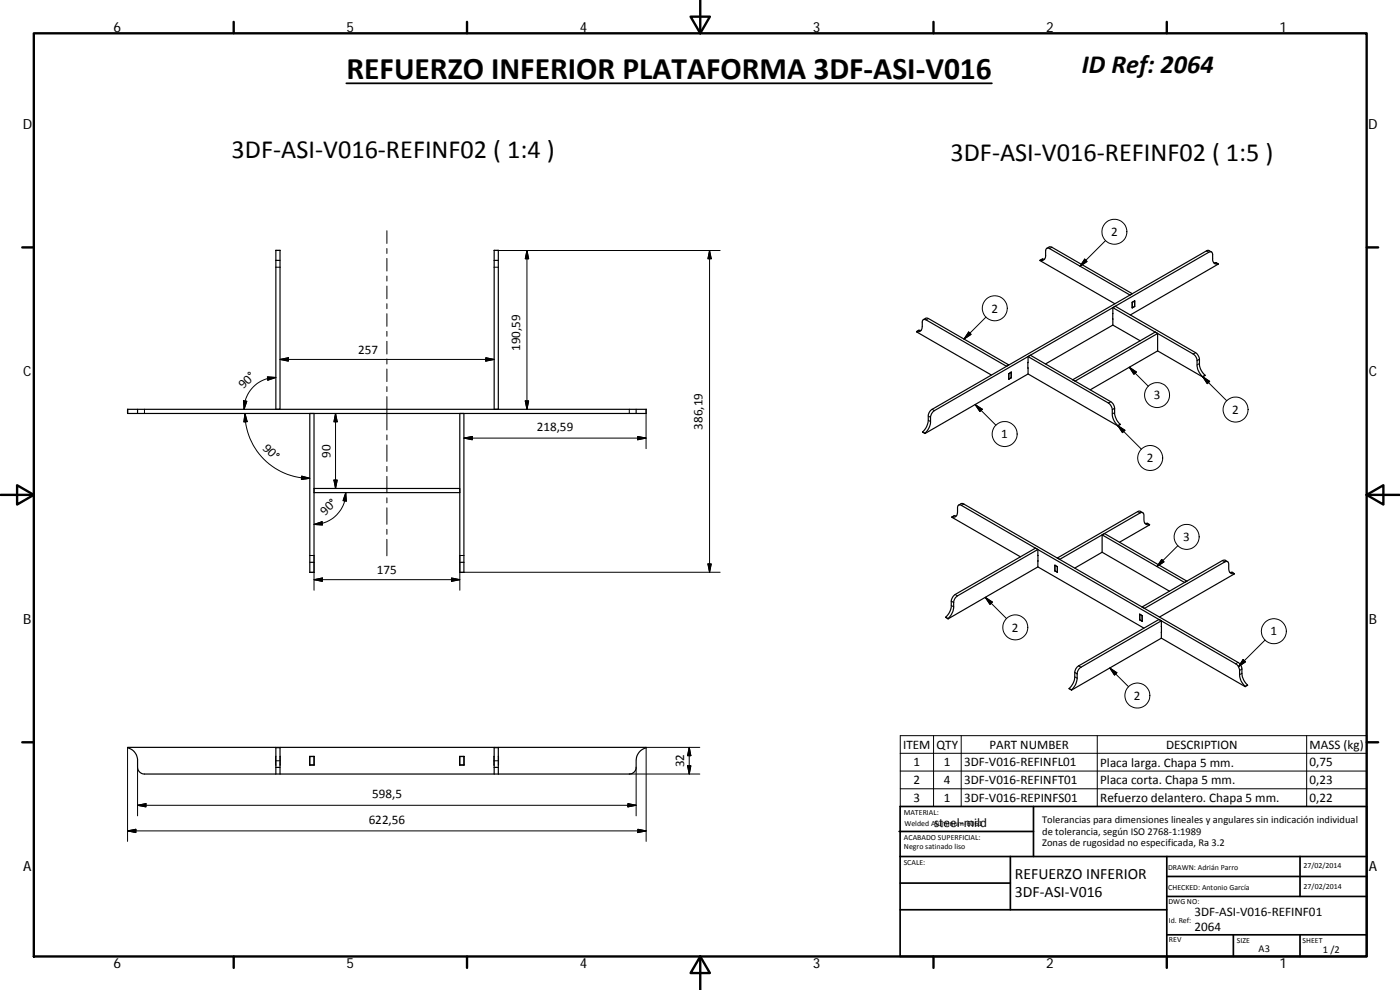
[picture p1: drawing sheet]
<svg xmlns="http://www.w3.org/2000/svg" width="420mm" height="297mm" viewBox="0 0 420 297" stroke-linecap="round" stroke-linejoin="round" font-family="sans-serif">
<g fill="none" stroke="#000" stroke-width=".36">
<path d="M82.8 75.1h1.2v47.7h-1.2zM82.8 78.1h1.2M148.3 75.1h1.3v47.7h-1.3zM148.3 78.1h1.3M312.1 78.1l22.5 13M313.5 77.7h-.6l-.8 .4M314.2 74.5l.8-.4 .7 .1 24.1 13.9-.7 .4-24.1-13.9a.72 .72 0 0 0-.8-.1 .72 .72 0 0 0-.4 .7v1.4a1.31 1.31 0 0 1-1.7 1.5M363.6 75.6l-.9-.5-.7 .2-82.3 47.5a2.46 2.46 0 0 0-1.1 2v1.3a5.4 5.4 0 0 1-1.7 3.6l.7 .4M364.3 78.8h.6l.7 .4M365.6 79.2l-26.4 15.3M365.6 79.2a1.31 1.31 0 0 1-1.7-1.6v-1.3a.7 .7 0 0 0-.3-.7 .7 .7 0 0 0-.8 .1l-82.4 47.5-.5 .5-.6 1v1.8a5.4 5.4 0 0 1-1.7 3.6M276.4 99.1h-.6l-.7 .4"/>
<path d="M277.1 95.9l.8-.5 .7 .2 24.2 13.9-.7 .4-24.2-13.9a.71 .71 0 0 0-.8-.1 .71 .71 0 0 0-.3 .7v1.3a1.36 1.36 0 0 1-1.7 1.6l22.4 13M334 95.7h.1M334 94.1v1.7M334 92.3l.7-.4 24.1 13.9 .7 .8 .5 1.2M334 92.3l24.3 14 .9 1.4 .1 1.8a5.3 5.3 0 0 0 1.7 3.6h-.1M334 97.5l-20.2 11.7M334 95.7v1.8M334 92.3v1.8M334 97.5l8.2 4.8M334 94v.1M339.8 90.7l.7-.4v1.7l-.7 .4zM339.8 90.7h.1"/>
<path d="M339.8 92.4h.1M339.8 90.7v1.7M340.5 90.3h.1M340.5 91.9v.1M340.5 90.3v1.6M340.5 91.9l-.7 .5M340.5 90.3l-.7 .4M302.7 112.1l.8-.4v1.6l-.8 .5zM302.7 112.1h.1M302.7 113.7l.1 .1M302.8 112.1v1.7M303.4 111.7h.1"/>
<path d="M303.5 113.3h.1M303.5 111.7v1.6M303.5 113.3l-.7 .5M303.5 111.7l-.7 .4M308.5 108.8v1.7M308.5 110.4h.1M308.5 107l.7-.4 24.1 13.9a2.42 2.42 0 0 1 1.2 2M308.5 107l24.3 14.1 .9 1.3 .1 1.8a5.4 5.4 0 0 0 1.7 3.6M308.5 112.2l-30.9 17.9M308.5 110.4v1.8M308.5 107v1.8M308.5 108.8h.1"/>
<path d="M308.5 112.2l27 15.6M321.9 113.9l24.8-14.3 .7 .5-24.7 14.2zM347.4 105.3l13.5 7.8M347.4 100.1v5.2M347.4 105.3l-20.2 11.7M360 107.8v1.3a4.9 4.9 0 0 0 1.7 3.5l-.8 .5M360 107.8l-.7 .4M41.3 124.1h149.6M41.3 124.1h-3v-1.3h155.6v1.3h-3M41.3 122.8v1.3M190.9 122.8v1.3M334.5 122.5v1.3a5.3 5.3 0 0 0 1.7 3.6l-.7 .4"/>
<path d="M334.5 122.5l-.7 .4M94.2 146.6h43.8v1.2h-43.8M285.7 155.1l20.5 12M285.7 155.1a1.33 1.33 0 0 0 1.7-1.5v-1.3a.71 .71 0 0 1 .3-.8 .71 .71 0 0 1 .8 .1l82.5 47.7 .6 .6 .4 1v1.5a5.5 5.5 0 0 0 1.7 3.6M287 154.8l-.6-.1-.7 .4M287.7 151.6l.9-.5 .7 .1 82.2 47.6a2.37 2.37 0 0 1 1.2 1.9v1.3a5.4 5.4 0 0 0 1.7 3.6l-.7 .4M343 153.8l-.9-.4-.7 .1-24.1 13.9 .7 .4 24.1-13.9a.72 .72 0 0 1 .8-.1 .72 .72 0 0 1 .4 .8v1.3a1.31 1.31 0 0 0 1.7 1.5M343.6 157.1l.7-.1 .7 .4M345 157.4l-9 5.3M93 171.7h.1M93 171.7h1.2M93 168.7h1.2"/>
<path d="M94.2 168.7v-44.6h-1.2v47.6M94.2 171.7h.1M94.2 168.7v3M138 171.7h.1M138 171.7h1.2M138 168.7h1.2M139.2 168.7v-44.6h-1.2v47.6M139.2 171.7h.1M139.2 168.7v3M311.5 164.9l-.7-.4-24.2 13.9-.7 .7-.3 .8-.1 1.8a5.3 5.3 0 0 1-1.7 3.6l.7 .4M311.5 164.9v3.4M311.5 164.9l-24.1 13.9-.8 .7-.4 1.3"/>
<path d="M311.5 170.1l31.8 18.4M311.5 170.1l-27 15.5a5.2 5.2 0 0 0 1.7-3.5v-1.3M311.5 168.3v1.8M316.6 169.6l.7 .5M316.6 169.6v1.7M316.6 171.3h.1M316.6 169.6h.1M317.3 170.1v1.6l-.7-.4M317.3 170v1.7l-.7-.4M317.3 171.6v.1M317.3 170v.1M317.3 170l-.7-.4v1.7"/>
<path d="M330.8 165.7l-8.3 4.8M330.8 160.5l.7-.4 24.7 14.3-.7 .4zM330.8 165.7l20.2 11.7M330.8 160.5v5.2M368.4 168.5l-.8-.4-.7 .1-24.1 13.9 .7 .4 24.1-13.9a.71 .71 0 0 1 .8-.1 .71 .71 0 0 1 .4 .7v1.4a1.3 1.3 0 0 0 1.6 1.5M369.7 171.7h.1M369.7 171.7h-.6M369.7 171.7l.7 .4M370.4 172.1l-22.4 13M285.5 180.4l.7 .4M342 186h.1M342.1 184.3l.7 .4"/>
<path d="M342.1 184.3h.1M342.8 184.7h.1M342.8 184.7v1.7l-.7-.4M342.8 184.7v1.7l-.8-.4M342.8 184.7l-.8-.4v1.7M342.8 186.4h.1M348.5 186.3l-.7-.4-24.3 14a2.46 2.46 0 0 0-1 1.9v1.3a5.5 5.5 0 0 1-1.6 3.6l.7 .4M348.5 186.3v3.4M348.5 191.5l-26.9 15.6M348.5 191.5l25.2 14.5M348.5 186.3l-24.3 14-.7 .9-.2 1M348.6 189.7l-.1 1.8"/>
<path d="M322.5 201.8l.8 .4M323.3 202.2v1.3a5.4 5.4 0 0 1-1.7 3.6M82.7 229.6h.1M82.7 226.9l.1 3.4M82.7 226.9h.1M82.8 224.2l-44.5 .1a4 4 0 0 1 3 4v1.9a2.06 2.06 0 0 0 2.1 2h145.5a2.02 2.02 0 0 0 2-2v-1.9a4.2 4.2 0 0 1 3-4l-44.3-.1M82.8 228.3v-4.1h1.2v8M82.8 230.3v1.9M82.8 230.3h1.2M84 224.2h64.3M84 226.9v2.7M92.9 226.9h1.4v2.7h-1.4z"/>
<path d="M94.2 229.5h-1.2v-2.5h1.2v2.6M137.9 226.9h1.4l-.1 2.7h-1.3zM138 226.9v.1M138 229.5v.1M138 229.5h1.2M139.2 227h-1.2v2.5M148.3 230.3v-6.1h1.3v8M148.3 230.3v1.9M148.3 230.3h1.3M148.3 226.9v2.7M149.6 226.9v2.7"/>
</g>
<g fill="none" stroke="#000" stroke-width=".3">
<path d="M82.8 75.2h1.2M116.1 69.2v3.8M116.1 74.5v1.6M116.1 77.5v3.8M148.3 75.2h67.8M158.1 75.2v47.6M158.1 75.2l.6 2.4h-1.1zM212.9 75.2v96.5M212.9 75.2l.6 2.4h-1zM312.9 77.7l-.8 .4M315.7 74.2l-.7 .4M325.5 77.7l.7 .8-2.1 1.4z"/>
<path d="M331.8 72.2l-7.7 7.7M362 75.3l.8 .4M364.9 78.8l.7 .4M82.8 80.2h1.2M116.1 82.8v1.5M116.1 85.8v3.8M116.1 91.1v1.5M116.1 94.1v3.8M116.1 99.4v1.5M148.3 80.2h1.3M275.8 99.1l-.7 .4M278.6 95.6l-.7 .4"/>
<path d="M290.7 99.6l.7 .7-2.1 1.4zM295.9 95.1l-6.6 6.6M80.3 113.1l2.5 .2-2.4 .8zM82.8 113.3a9.7 9.7 0 0 0-5.7 1.8 9.8 9.8 0 0 0-3.5 5.2l-.4 2.5M84 107.8l2.5-.5v1.1zM84 107.8h64.3M116.1 102.4v3.8M116.1 107.7v1.5M116.1 110.7v3.8M116.1 116v1.5M116.1 119v10M145.8 107.3l2.5 .5-2.5 .6z"/>
<path d="M338.9 110.2l2.1 1.4-.7 .7zM338.9 110.2l5.7 5.7M358.8 105.8l-.7 .4M360 109.1l-.7 .4M360.9 113l2.1 1.4-.7 .7zM361.6 112.6l-.7 .4 7.3 7.2M38.3 122.8v1.3M43.4 122.8v1.3M73.1 120.3l1 .1-.9 2.4zM73.5 124.1a19.4 19.4 0 0 0 19.5 19.4M73.5 124.1l.7 2.4-1 .1zM100.7 124.1v22.5"/>
<path d="M100.7 124.1l.5 2.5h-1zM116.1 130.5v1.5M116.1 133.5v4.9M116.1 140v1.5M139.2 131.4l2.5-.4v1zM139.2 131.4h54.7M157.6 120.3h1.1l-.6 2.5zM188.9 122.8v1.3M191.4 131l2.5 .4-2.5 .6zM193.9 122.8v11.8M276.9 129.6l.7 .4M278.6 126.1l.7 .4"/>
<path d="M278.6 124.8l.7 .4M279.7 122.8l.7 .4M292.7 121.4l6.2 6.2M292.7 121.4l2.1 1.4-.7 .7zM333.3 120.5l-.7 .4M334.5 123.8l-.7 .4M335.5 127.7l2.1 1.4-.7 .7zM336.2 127.3l-.7 .4 7.1 7.1M90.5 142.9l2.5 .6-2.5 .4zM94.2 157.4l2.5-.9 .1 1zM100.2 144h1l-.5 2.6zM103.8 147.8l.1 2.5-.9-.1z"/>
<path d="M103.8 147.8a9.1 9.1 0 0 1-1.9 5.7 9.1 9.1 0 0 1-5.2 3.5l-2.5 .4M116.1 142.9v5M116.1 149.4v1.5M116.1 152.4v4.9M116.1 158.8v1.5M286.4 154.7l-.7 .4M289.3 151.2l-.8 .4M341.4 153.5l.7 .4M344.3 157l.7 .4M93 166.7h1.2v10.4M93 171.7h1.2M94.2 173.9l2.5-.5v1z"/>
<path d="M94.2 173.9h43.8M116.1 161.8v5M135.5 173.4l2.5 .5-2.5 .5zM138 171.7h78.1M139.2 166.7h-1.2v10.4M212.5 169.2h1l-.6 2.5zM286.6 178.4l.8 .4M295.7 179.2l6.4 6.4M295.7 179.2l2.1 1.4-.7 .8zM348.6 167.9l.7 .7-2.1 1.4zM353.5 163.7l-6.3 6.3M366.9 168.2l.7 .4"/>
<path d="M369.7 171.7l.7 .4M283.8 185.2l.7 .4M285.5 181.7l.7 .4M323.7 199.8l.7 .4M371.5 198.8l-.7 .4M373.1 197.9l.7 .7-2.1 1.4zM379.7 192l-8 8M320.9 206.6l.7 .4M322.5 203.1l.8 .4M333.1 200.4l5.6 5.7M333.1 200.4l2.1 1.4-.7 .8zM372.7 202l-.7 .4"/>
<path d="M372.7 200.7l-.7 .5M374.4 205.5l-.7 .4M38.3 224.3v28.2M41.3 230.2v14.6M82.8 224.4h1.2M82.8 228.3h1.2M148.3 224.4h1.3M148.3 228.3h1.3M188.9 232.2h21.1M190.9 230.2v14.6M193.9 224.2h16.1M193.9 224.3v28.2"/>
<path d="M206.3 229.8h1l-.4 2.4zM206.9 224.2v8M206.9 224.2l.4 2.5h-1zM270.2 220.7h140v21.3h-140zM270.2 226h140M270.2 231.4h140M270.2 236.7h140M280.2 220.7v21.3M288.5 220.7v21.3M329.3 220.7v21.3M392.1 220.7v21.3M38.3 249.3l2.5-.5v1z"/>
<path d="M38.3 249.3h155.6M41.3 241.6l2.5-.5v1zM41.3 241.6h149.6M188.4 241.1l2.5 .5-2.5 .5zM191.4 248.8l2.5 .5-2.5 .5z"/>
<circle cx="334.4" cy="69.5" r="3.8"/>
<circle cx="298.6" cy="92.5" r="3.8"/>
<circle cx="347.3" cy="118.6" r="3.7"/>
<circle cx="301.5" cy="130.2" r="3.7"/>
<circle cx="345.2" cy="137.4" r="3.8"/>
<circle cx="370.8" cy="122.9" r="3.7"/>
<circle cx="356.1" cy="161.1" r="3.8"/>
<circle cx="304.7" cy="188.2" r="3.7"/>
<circle cx="382.3" cy="189.4" r="3.8"/>
<circle cx="341.3" cy="208.7" r="3.8"/>
</g>
<g fill="#000">
<circle cx="312.9" cy="77.7" r=".18"/>
<circle cx="364.9" cy="78.8" r=".18"/>
<circle cx="275.8" cy="99.1" r=".18"/>
</g>
<g fill="none" stroke="#000" stroke-width=".71">
<path d="M10.1 10h400.1v277h-400.1zM70.1 6.6v3.4M140.2 6.6v3.4M207.3 5h5.8l-2.9 5zM210.2 0v10M280.2 6.6v3.4M350.2 6.6v3.4M6.7 74.2h3.4M410.2 74.2h3.4M.2 148.5h9.9M5.1 145.6l5 2.9-5 2.9zM410.2 148.5l5-2.9v5.8z"/>
<path d="M410.2 148.5h9.9M6.7 222.7h3.4M410.2 222.7h3.4M70.1 287v3.4M140.2 287v3.4M210.2 287l2.9 5h-5.8zM210.2 287v10M280.2 287v3.4M350.2 287v3.4"/>
</g>
<g fill="none" stroke="#000" stroke-width=".51">
<path d="M269.8 249.5h40.4M270.1 257h140.1M270.1 242h140.1v45h-140.1zM303.2 257v16M310.2 242v15M350.2 257v30M390.2 257v12M270.1 273h80.1M270.1 265h33.1M350.2 269h60M350.2 263h60M350.2 280.5h60"/>
<path d="M370.2 280.5v6.5M390.2 280.5v6.5"/>
</g>
<path d="M103.9 25h193.8" fill="none" stroke="#000" stroke-width=".53"/>
<g fill="#000" stroke="#000" stroke-width=".3">
<path d="M158.1 75.2l.6 2.4h-1.1zM212.9 75.2l.6 2.4h-1zM325.5 77.7l.7 .8-2.1 1.4zM290.7 99.6l.7 .7-2.1 1.4zM80.3 113.1l2.5 .2-2.4 .8zM84 107.8l2.5-.5v1.1zM145.8 107.3l2.5 .5-2.5 .6zM338.9 110.2l2.1 1.4-.7 .7zM360.9 113l2.1 1.4-.7 .7zM73.1 120.3l1 .1-.9 2.4zM73.5 124.1l.7 2.4-1 .1zM100.7 124.1l.5 2.5h-1z"/>
<path d="M139.2 131.4l2.5-.4v1zM157.6 120.3h1.1l-.6 2.5zM191.4 131l2.5 .4-2.5 .6zM292.7 121.4l2.1 1.4-.7 .7zM335.5 127.7l2.1 1.4-.7 .7zM90.5 142.9l2.5 .6-2.5 .4zM94.2 157.4l2.5-.9 .1 1zM100.2 144h1l-.5 2.6zM103.8 147.8l.1 2.5-.9-.1zM94.2 173.9l2.5-.5v1zM135.5 173.4l2.5 .5-2.5 .5zM212.5 169.2h1l-.6 2.5z"/>
<path d="M348.6 167.9l.7 .7-2.1 1.4zM295.7 179.2l2.1 1.4-.7 .8zM373.1 197.9l.7 .7-2.1 1.4zM333.1 200.4l2.1 1.4-.7 .8zM206.3 229.8h1l-.4 2.4zM206.9 224.2l.4 2.5h-1zM38.3 249.3l2.5-.5v1zM41.3 241.6l2.5-.5v1zM188.4 241.1l2.5 .5-2.5 .5zM191.4 248.8l2.5 .5-2.5 .5z"/>
</g>
<text font-size="9.4" x="104" y="23.6">REFUERZO INFERIOR PLATAFORMA 3DF‐ASI‐V016</text>
<g font-size="7.9">
<text x="324.7" y="22">ID Ref: 2064</text>
<text x="69.5" y="47.4">3DF‐ASI‐V016‐REFINF02 ( 1:4 )</text>
<text x="285.3" y="48.2">3DF‐ASI‐V016‐REFINF02 ( 1:5 )</text>
</g>
<g font-size="4.7">
<text x="304.6" y="263.8">REFUERZO INFERIOR</text>
<text x="304.6" y="269.2">3DF‐ASI‐V016</text>
</g>
<g font-size="4.2">
<text x="34" y="9.6">6</text>
<text x="104" y="9.6">5</text>
<text x="174" y="9.6">4</text>
<text x="244" y="9.6">3</text>
<text x="314" y="9.6">2</text>
<text x="384" y="9.6">1</text>
<text x="6.8" y="38.7">D</text>
<text x="410.6" y="38.7">D</text>
<text x="7" y="112.9">C</text>
<text x="410.8" y="112.9">C</text>
<text x="7" y="187.1">B</text>
<text x="410.8" y="187.1">B</text>
<text x="7" y="261.3">A</text>
<text x="410.8" y="261.3">A</text>
<text x="34" y="290.4">6</text>
<text x="104" y="290.4">5</text>
<text x="174" y="290.4">4</text>
<text x="244" y="290.4">3</text>
<text x="314" y="290.4">2</text>
<text x="384" y="290.4">1</text>
</g>
<g font-size="3.9">
<text x="333.4" y="70.8">2</text>
<text x="297.5" y="93.8">2</text>
<text x="107.5" y="106.3">257</text>
<text x="156.1" y="105.3" transform="rotate(-90 156.1 105.3)">190,59</text>
<text x="73.1" y="116.8" transform="rotate(-45 73.1 116.8)">90°</text>
<text x="346.3" y="119.8">3</text>
<text x="369.8" y="124.1">2</text>
<text x="161.1" y="129.4">218,59</text>
<text x="210.9" y="128.9" transform="rotate(-90 210.9 128.9)">386,19</text>
<text x="300.5" y="131.5">1</text>
<text x="78.7" y="134.6" transform="rotate(45 78.7 134.6)">90°</text>
<text x="99.2" y="137.3" transform="rotate(-90 99.2 137.3)">90</text>
<text x="344.2" y="138.7">2</text>
<text x="97.6" y="154.9" transform="rotate(-45 97.6 154.9)">90°</text>
<text x="355.1" y="162.3">3</text>
<text x="113.1" y="172.4">175</text>
<text x="303.7" y="189.5">2</text>
<text x="381.3" y="190.6">1</text>
<text x="340.3" y="210">2</text>
<text x="271.1" y="224.6">ITEM</text>
<text x="281.1" y="224.6">QTY</text>
<text x="296.9" y="224.6">PART NUMBER</text>
<text x="350" y="224.6">DESCRIPTION</text>
<text x="393" y="224.7">MASS (kg)</text>
<text x="205.3" y="230.3" transform="rotate(-90 205.3 230.3)">32</text>
<text x="274.2" y="229.9">1</text>
<text x="283.3" y="229.9">1</text>
<text x="289.4" y="229.9">3DF‐V016‐REFINFL01</text>
<text x="330.2" y="230">Placa larga. Chapa 5 mm.</text>
<text x="393" y="229.9">0,75</text>
<text x="111.7" y="239.5">598,5</text>
<text x="274.2" y="235.2">2</text>
<text x="283.3" y="235.2">4</text>
<text x="289.4" y="235.2">3DF‐V016‐REFINFT01</text>
<text x="330.2" y="235.3">Placa corta. Chapa 5 mm.</text>
<text x="393" y="235.2">0,23</text>
<text x="274.2" y="240.6">3</text>
<text x="283.3" y="240.6">1</text>
<text x="289.4" y="240.6">3DF‐V016‐REPINFS01</text>
<text x="330.2" y="240.7">Refuerzo delantero. Chapa 5 mm.</text>
<text x="393" y="240.6">0,22</text>
<text x="110.6" y="247.2">622,56</text>
<text x="280.3" y="248.2">steel‐mild</text>
<text x="358.5" y="274.9">3DF‐ASI‐V016‐REFINF01</text>
<text x="358.5" y="279.4">2064</text>
</g>
<g font-size="3.1">
<text x="312.8" y="246.8">Tolerancias para dimensiones lineales y angulares sin indicación individual</text>
<text x="312.8" y="250.4">de tolerancia, según ISO 2768‐1:1989</text>
<text x="312.8" y="254">Zonas de rugosidad no especificada, Ra 3.2</text>
<text x="377.7" y="285.6">A3</text>
<text x="397" y="285.9">1 /2</text>
</g>
<g font-size="2.4">
<text x="271.2" y="244.4">MATERIAL:</text>
<text x="271.3" y="251.9">ACABADO SUPERFICIAL:</text>
<text x="271.4" y="247.9">Welded Aluminum‐6061</text>
<text x="271.3" y="254.6">Negro satinado liso</text>
<text x="271.2" y="259.7">SCALE:</text>
<text x="350.6" y="260.9">DRAWN: Adrián Parro</text>
<text x="391.2" y="260.6">27/02/2014</text>
<text x="350.6" y="267">CHECKED: Antonio García</text>
<text x="391.2" y="266.6">27/02/2014</text>
<text x="350.7" y="271.4">DWG NO:</text>
<text x="350.8" y="276.8">Id. Ref:</text>
<text x="350.8" y="282.8">REV</text>
<text x="371.2" y="282.9">SIZE</text>
<text x="390.9" y="282.9">SHEET</text>
</g>
</svg>
